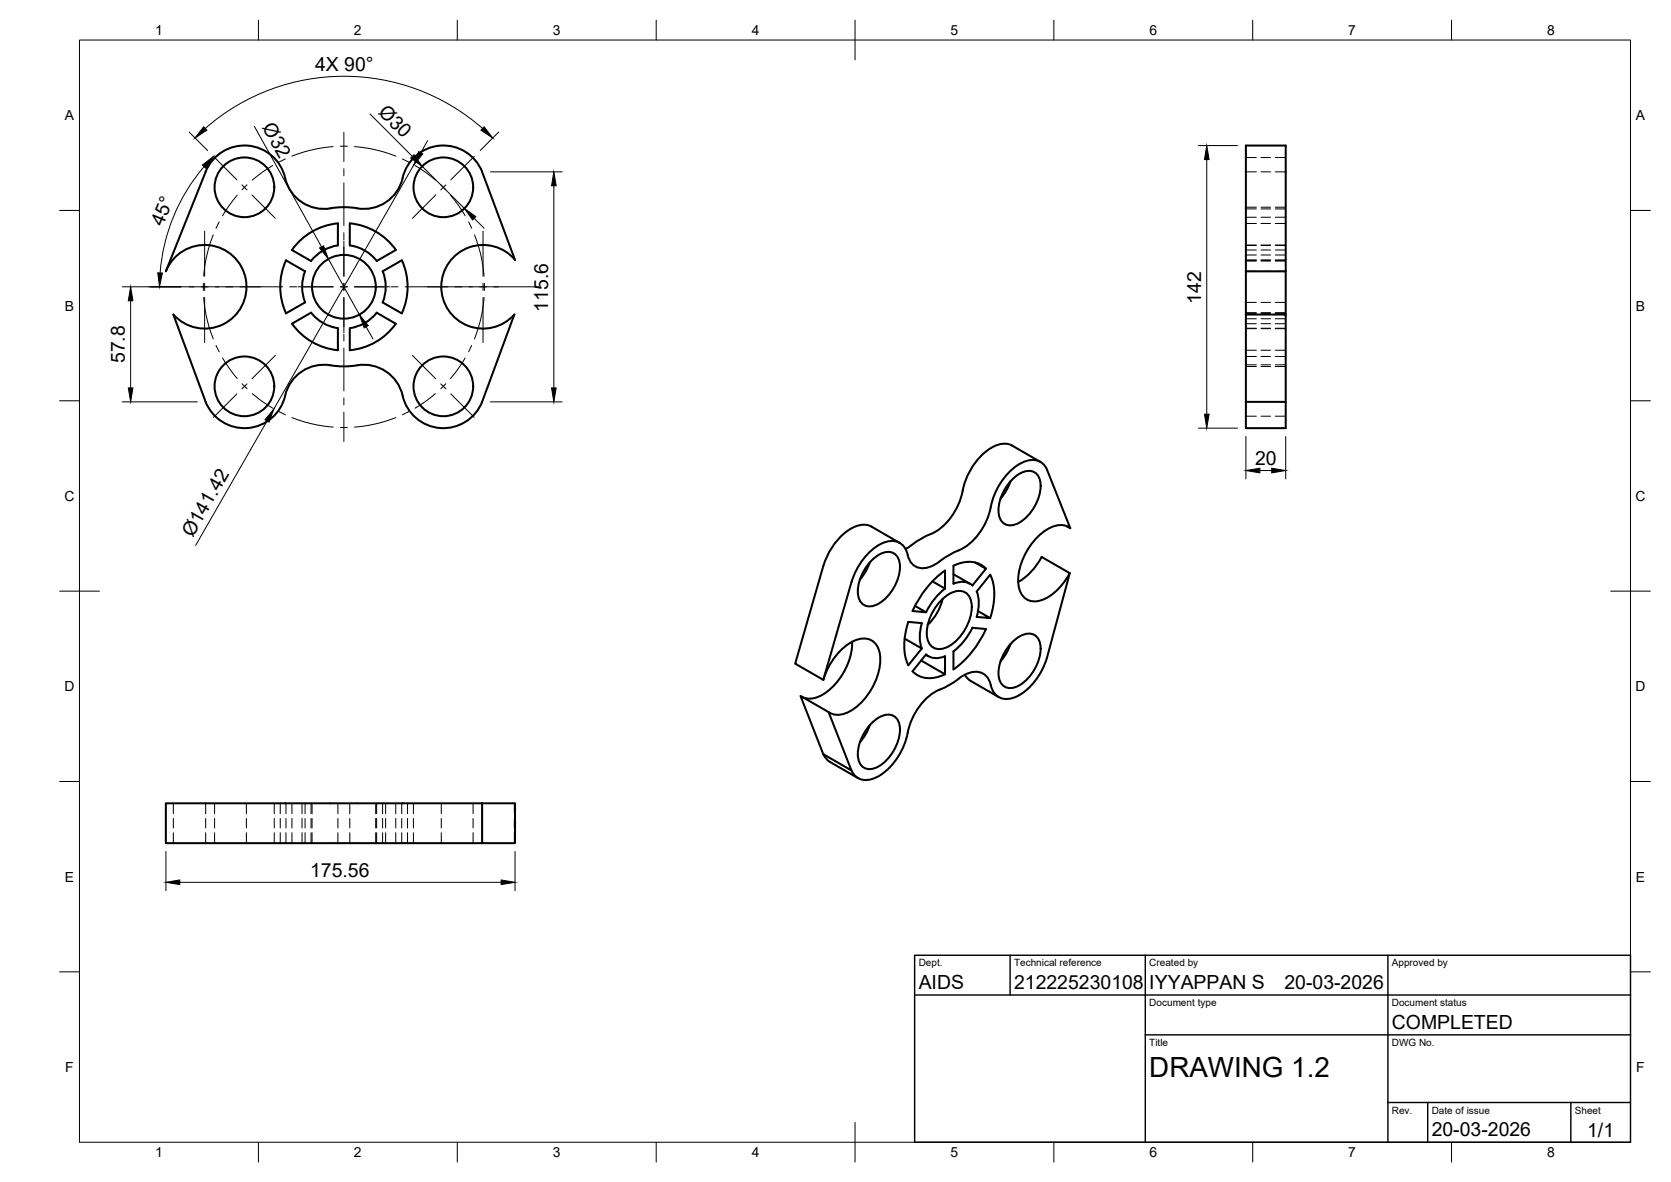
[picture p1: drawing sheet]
<svg xmlns="http://www.w3.org/2000/svg" width="420mm" height="297mm" viewBox="0 0 420 297" stroke-linecap="round" stroke-linejoin="round" font-family="sans-serif">
<!-- layer: Visible -->
<g fill="none" stroke="#000" stroke-width=".51">
<path d="M51.7 43.2a10.5 10.5 0 0 1 10.6-6.6 10.5 10.5 0 0 1 9.4 8.1M51.7 43.2l-10 25M87.9 56.2v5.5M88 56.1a16 16 0 0 1 11.5 6.7M101.2 44.7a10.1 10.1 0 0 1-12.2 7.5 23.2 23.2 0 0 0-7.1 .3 10 10 0 0 1-10.2-7.8M121.2 43.2l8.3 22.1a10.5 10.5 0 0 0-15.2-.9 10.5 10.5 0 0 0-.2 15.2 10.5 10.5 0 0 0 15.2-.6l-8.1 22M121.2 43.2a10.5 10.5 0 0 0-10.5-6.6 10.5 10.5 0 0 0-9.5 8.1M41.7 68.2a10.5 10.5 0 0 1 15.1-5.2 10.5 10.5 0 0 1 2.8 15.8 10.5 10.5 0 0 1-16 .2M43.6 79l8.1 22M71.9 65.4l4.8 2.8M71.9 65.4a16.1 16.1 0 0 0 0 13.3l4.8-2.7a10.5 10.5 0 0 1 0-7.8M73.4 62.8l4.8 2.8"/>
<path d="M73.4 62.8a16 16 0 0 1 11.6-6.7v5.6a10.4 10.4 0 0 0-6.8 3.9M88 61.7a10.5 10.5 0 0 1 6.7 3.9M96.2 68.2a10.5 10.5 0 0 1 0 7.8M99.5 62.8l-4.8 2.8M101 65.4l-4.8 2.8M101 65.4a16 16 0 0 1 0 13.3l-4.8-2.7M313.3 68.2v10.8h10v22M313.3 79v22h10v6.6h-10v-6.6M323.3 68.2v-31.6h-10v31.6h10v10.8M71.7 99.4a10.5 10.5 0 0 1-9.4 8.2 10.5 10.5 0 0 1-10.6-6.6M73.4 81.3l4.8-2.7a10.5 10.5 0 0 0 6.8 3.9v5.5a16.1 16.1 0 0 1-11.6-6.7zM87.9 82.5v5.5"/>
<path d="M88 82.5a10.4 10.4 0 0 0 6.7-3.9l4.8 2.7a16 16 0 0 1-11.5 6.7M101.2 99.4a10.5 10.5 0 0 0 9.5 8.2 10.5 10.5 0 0 0 10.5-6.6M101.2 99.4a10.1 10.1 0 0 0-12.2-7.5 24.1 24.1 0 0 1-7.1-.2 10 10 0 0 0-10.2 7.7M254.5 112l7.1 4.1M254.5 112a6 6 0 0 0-6.4 1.3 17.7 17.7 0 0 0-6.3 11.2 15.1 15.1 0 0 1-7.8 9.7M219.2 132.4l7 4M219.2 132.3a5.6 5.6 0 0 0-6 1 17 17 0 0 0-6.2 8.9l-7.1 24.6 7.1 4M228.2 139.4a4.1 4.1 0 0 0-5.7-3.1 15.4 15.4 0 0 0-8.4 10l-7.1 24.5M234 134.2a32.8 32.8 0 0 0-6.3 3.8M254.1 120.9l-.9 2-1.6 2.4M254.8 120.2a4.9 4.9 0 0 1 5.3-1.5 4.2 4.2 0 0 1 1.5 4.4 11.5 11.5 0 0 1-6.1 8.6 2.97 2.97 0 0 1-4.4-2.5 11.4 11.4 0 0 1 3.7-9zM268.2 132.2l.9 .5-5.9-14.7a4 4 0 0 0-5.5-2 15.8 15.8 0 0 0-8.6 11.4 15.2 15.2 0 0 1-9.8 11.7l-2.4 1.5a7.2 7.2 0 0 1-6.1 2 3.9 3.9 0 0 1-2.6-3.1"/>
<path d="M269.1 132.7a5.3 5.3 0 0 0-6.4 .7 16.2 16.2 0 0 0-6.6 13.4 4.2 4.2 0 0 0 6.3 3.9 14.2 14.2 0 0 0 6.6-6.7M218.7 141.3l-.8 2-1.7 2.4M219.5 140.6a4.9 4.9 0 0 1 5.2-1.6 4.2 4.2 0 0 1 1.5 4.4 11.5 11.5 0 0 1-6.1 8.7 2.97 2.97 0 0 1-4.3-2.5 11.4 11.4 0 0 1 3.7-9zM234.4 146.1l3.2 1.8v-4.5a24.9 24.9 0 0 0-8.1 10.1l3.3 .4-2.7-1.6M237 150.5a13.3 13.3 0 0 1-3.7 6.5M237.1 150.5a5.2 5.2 0 0 1 5.6-1.6 4.5 4.5 0 0 1 1.6 4.6 12.3 12.3 0 0 1-6.5 9.3 3.2 3.2 0 0 1-4.7-2.7 12.1 12.1 0 0 1 4-9.6zM237.6 147.9a16.5 16.5 0 0 0-4.7 6M239.7 144.3l4.2 2.4M244.5 157.8l3.4 .3a25.2 25.2 0 0 1-8.2 10.1v-4.5a16.3 16.3 0 0 0 4.8-5.9zM245.2 141.4l2.7 1.5-3.4 4.2a4.3 4.3 0 0 0-4.8-.4v-4.5a6.8 6.8 0 0 1 8.2 .7M245.9 153.6l3.1 1.7-3.4-.3a9.8 9.8 0 0 0 0-6.4l3.4-4.2a14.4 14.4 0 0 1 0 10.9M256 146.3a15 15 0 0 0 5.9-6.3l7.1 4-5.8 21.3"/>
<path d="M201.3 174.9l7 4.1 5.8 14.6-7.1-4.1zM207 170.8a15.2 15.2 0 0 1 8.7-10.1 4.1 4.1 0 0 1 5.5 3.7 15.6 15.6 0 0 1-8.8 14.9 4.5 4.5 0 0 1-4-.4M214.3 161.3a16 16 0 0 1-8.5 13.8 5.1 5.1 0 0 1-3.9 .2M227.5 160.5l4.3 2.5-3.4 4.2a14.5 14.5 0 0 1 0-10.9l3.4 .3a9.8 9.8 0 0 0 0 6.4M232.8 164.5l.6 .4M232.8 164.5l-3.3 4.2a6.8 6.8 0 0 0 8.1 .7M232.8 164.5a4.3 4.3 0 0 0 4.8 .4v4.5l-6-3.4M241.1 170.6a20.9 20.9 0 0 1-5.7 3.1 16.2 16.2 0 0 0-7.4 11.6 15.7 15.7 0 0 1-8.3 10.3 4 4 0 0 1-5.6-2M242.6 169.6l1.1 1.3 7.4 4.3M254.1 161.8l-.9 2-1.6 2.4M254.8 161.1a4.9 4.9 0 0 1 5.3-1.5 4.2 4.2 0 0 1 1.5 4.4 11.5 11.5 0 0 1-6.1 8.6 2.97 2.97 0 0 1-4.4-2.5 11.4 11.4 0 0 1 3.7-9zM263.3 165.3a15.4 15.4 0 0 1-8.5 10.1 4.1 4.1 0 0 1-5.7-3.2 4 4 0 0 0-6.1-2.8l-2 1.2"/>
<path d="M207 189.5l.6 1 1.1 1M208.7 191.5l7.1 4M218.7 182.2l-.8 2-1.7 2.4M219.5 181.4a4.9 4.9 0 0 1 5.2-1.5 4.2 4.2 0 0 1 1.5 4.4 11.5 11.5 0 0 1-6.1 8.7 2.97 2.97 0 0 1-4.3-2.6 11.4 11.4 0 0 1 3.7-9zM121.2 201.9h-79.5v10h79.5M121.2 201.9h8.3v10h-8.3z"/>
<circle cx="61.5" cy="47.1" r="7.5"/>
<circle cx="111.5" cy="47.1" r="7.5"/>
<circle cx="86.5" cy="72.1" r="8"/>
<circle cx="61.5" cy="97.1" r="7.5"/>
<circle cx="111.5" cy="97.1" r="7.5"/>
</g>
<!-- layer: Hidden -->
<g fill="none" stroke="#000" stroke-width=".25">
<path d="M313.3 39.6h2.6M317.1 39.6h2.4M320.7 39.6h2.6M313.3 56.2h2.6M313.3 43.2h2.6M313.3 54.6h2.6M313.3 52.1h2.6M313.3 52.5h2.6M317.1 56.2h2.4M317.1 43.2h2.4M317.1 54.6h2.4M317.1 52.1h2.4"/>
<path d="M317.1 52.5h2.4M320.7 56.2h2.6M320.7 43.2h2.6M320.7 54.6h2.6M320.7 52.1h2.6M320.7 52.5h2.6M313.3 62.8h2.6M313.3 61.7h2.6M313.3 65.6h2.6M313.3 65.4h2.6M313.3 68.2h2.6M313.3 76h2.6"/>
<path d="M313.3 78.7h2.6M313.3 78.6h2.6M313.3 65.3h2.6M313.3 64.1h2.6M313.3 61.6h2.6M317.1 62.8h2.4M317.1 61.7h2.4M317.1 65.6h2.4M317.1 65.4h2.4M317.1 68.2h2.4M317.1 76h2.4M317.1 78.7h2.4"/>
<path d="M317.1 78.6h2.4M317.1 65.3h2.4M317.1 64.1h2.4M317.1 61.6h2.4M320.7 62.8h2.6M320.7 61.7h2.6M320.7 65.6h2.6M320.7 65.4h2.6M320.7 68.2h2.6M320.7 76h2.6M320.7 78.7h2.6M320.7 78.6h2.6"/>
<path d="M320.7 65.3h2.6M320.7 64.1h2.6M320.7 61.6h2.6M313.3 81.4h2.6M313.3 82.5h2.6M313.3 88h2.6M313.3 80.1h2.6M313.3 89.6h2.6M313.3 82.6h2.6M313.3 91.7h2.6M313.3 92.1h2.6M317.1 81.4h2.4"/>
<path d="M317.1 82.5h2.4M317.1 88h2.4M317.1 80.1h2.4M317.1 89.6h2.4M317.1 82.6h2.4M317.1 91.7h2.4M317.1 92.1h2.4M320.7 81.4h2.6M320.7 82.5h2.6M320.7 88h2.6M320.7 80.1h2.6M320.7 89.6h2.6"/>
<path d="M320.7 82.6h2.6M320.7 91.7h2.6M320.7 92.1h2.6M313.3 104.6h2.6M317.1 104.6h2.4M320.7 104.6h2.6M43.6 201.9v2.6M43.6 205.7v2.4M43.6 209.3v2.6M51.7 201.9v2.6M51.7 205.7v2.4M51.7 209.3v2.6"/>
<path d="M54 201.9v2.6M54 205.7v2.4M54 209.3v2.6M62 201.9v2.6M62 205.7v2.4M62 209.3v2.6M69 201.9v2.6M69 205.7v2.4M69 209.3v2.6M70.5 201.9v2.6M70.5 205.7v2.4M70.5 209.3v2.6"/>
<path d="M71.9 201.9v2.6M71.9 205.7v2.4M71.9 209.3v2.6M73.4 201.9v2.6M73.4 205.7v2.4M73.4 209.3v2.6M75.9 201.9v2.6M75.9 205.7v2.4M75.9 209.3v2.6M76.7 201.9v2.6M76.7 205.7v2.4M76.7 209.3v2.6"/>
<path d="M78.2 201.9v2.6M78.2 205.7v2.4M78.2 209.3v2.6M78.5 201.9v2.6M78.5 205.7v2.4M78.5 209.3v2.6M85 201.9v2.6M85 205.7v2.4M85 209.3v2.6M87.9 201.9v2.6M87.9 205.7v2.4M87.9 209.3v2.6"/>
<path d="M94.5 201.9v2.6M94.5 205.7v2.4M94.5 209.3v2.6M94.7 201.9v2.6M94.7 205.7v2.4M94.7 209.3v2.6M96.2 201.9v2.6M96.2 205.7v2.4M96.2 209.3v2.6M97 201.9v2.6M97 205.7v2.4M97 209.3v2.6"/>
<path d="M99.5 201.9v2.6M99.5 205.7v2.4M99.5 209.3v2.6M101 201.9v2.6M101 205.7v2.4M101 209.3v2.6M102.5 201.9v2.6M102.5 205.7v2.4M102.5 209.3v2.6M103.9 201.9v2.6M103.9 205.7v2.4M103.9 209.3v2.6"/>
<path d="M111 201.9v2.6M111 205.7v2.4M111 209.3v2.6M119 201.9v2.6M119 205.7v2.4M119 209.3v2.6M129.3 201.9v2.6M129.3 205.7v2.4M129.3 209.3v2.6"/>
</g>
<!-- layer: BORDER -->
<g fill="none" stroke="#000" stroke-width=".25">
<path d="M20 10.1h390v276.9h-390zM65 5.1v5M115 5.1v5M165 5.1v5M215 5.1v10M265 5.1v5M315 5.1v5M365 5.1v5M15 52.9h5M410 52.9h5M15 100.7h5M410 100.7h5"/>
<path d="M15 148.6h10M405 148.6h10M15 196.4h5M410 196.4h5M15 244.2h5M410 244.2h5M65 287v5M115 287v5M165 287v5M215 282.1v9.9M265 287v5M315 287v5"/>
<path d="M365 287v5"/>
</g>
<!-- layer: TITLEBLOCK -->
<path d="M230 240.1h180v46.9h-180zM230 250h180M254 240.1v9.9M288 240.1v46.9M349 240.1v46.9M288 260.1h122M349 277.1h61M359 277.1v9.9M395 277.1v9.9" fill="none" stroke="#000" stroke-width=".36"/>
<!-- layer: Smart Centers -->
<g fill="none" stroke="#000" stroke-width=".25">
<path d="M53.7 39.3l5.9 5.9M71.7 39.9l-1.6 .8M83.8 36.8a35.4 35.4 0 0 0-10.4 2.5M85.6 36.8h1.8M86.5 33.2v7.4M89.1 36.8a35.8 35.8 0 0 1 10.4 2.5M101.2 39.9l1.6 .8M119.2 39.3l-5.9 5.9M51.5 58.1v11.3M53.6 59l-1.5 4.8-.6 3.3-.3 2.3M55.1 55.8l-.8 1.6M59.6 49.1l-2 2.6-1.6 2.5"/>
<path d="M60.8 46.5l1.3 1.2M62.1 46.4l-1.2 1.3M63.4 49l5.8 5.9M68.6 41.6l-2.5 1.6-2.7 2.1M86.5 42.4v1.8M86.5 46v10.7M86.5 58.5v1.7M104.4 41.6l2.5 1.6 2.6 2.1M109.6 49l-5.9 5.9M110.8 46.4l1.3 1.3M112.1 46.5l-1.3 1.2M113.3 49.1l2 2.6 1.6 2.5"/>
<path d="M117.8 55.8l.8 1.6M119.3 59l1.5 4.8 .9 5.6M121.5 58.1v11.3M37.5 72.1h33.6M51.1 71.2v1.8M51.2 74.8l.3 2.3 .6 3.3 1.5 4.8M51.5 71.2v1.8M51.5 74.8v11.3M72.8 72.1h1.8M75 72.1h8.8M85.6 72.1h1.8M86.5 60.6v8.8"/>
<path d="M86.5 71.2v1.8M86.5 74.8v8.8M89.1 72.1h8.9M98.3 72.1h1.8M101.9 72.1h33.6M121.5 71.2v1.8M121.5 74.8v11.3M121.7 74.8l-.9 5.6-1.5 4.8M121.8 71.2v1.8M54.3 86.8l.8 1.6M56 90l1.6 2.5 2 2.6M59.6 99l-5.9 5.9"/>
<path d="M60.9 96.4l1.2 1.3M62.1 96.5l-1.3 1.2M63.4 98.9l2.7 2.1 2.5 1.6M69.2 89.3l-5.8 5.9M86.5 83.9v1.8M86.5 87.5v10.7M86.5 100v1.8M103.7 89.3l5.9 5.9M109.5 98.9l-2.6 2.1-2.5 1.6M110.8 96.5l1.3 1.2M112.1 96.4l-1.3 1.3M113.3 99l5.9 5.9"/>
<path d="M116.9 90l-1.6 2.5-2 2.6M118.6 86.8l-.8 1.6M70.1 103.4l1.7 .8M73.4 104.9a34.5 34.5 0 0 0 10.4 2.4M85.6 107.4h1.8M86.5 103.6v7.3M99.5 104.9a34.9 34.9 0 0 1-10.4 2.4M102.8 103.4l-1.6 .8"/>
</g>
<!-- layer: FD_Dimensions -->
<g fill="none" stroke="#000" stroke-width=".25">
<path d="M47.6 33.2l4.6 4.6M51.6 32.3a52.9 52.9 0 0 1 69.7 0M63.9 31.7l17 30.3M93 28.6l10.7 10.7M107.5 35.4l-1.7 3M125.4 33.2l-4.7 4.6M301.3 36.6h9.9M51.3 41.9a46.3 46.3 0 0 0-11 26.7M104.1 41.4l-35.2 61.4M106.2 41.8l10.6 10.6M119.2 54.9l2.5 2.4M123.3 43.2h18.1"/>
<path d="M139.3 46.7v50.8M303.4 40.1v64M30.7 72.1h14.8M32.9 75.6v21.9M82.6 65.1l7.8 14M92.1 82.1l1.7 3.1M30.7 101h18.9M67.1 105.8l-17.9 31.3M123.3 101h18.1M301.3 107.6h9.9M313.3 109.7v10.7M316.8 118.2h3"/>
<path d="M323.3 109.7v10.7M41.7 214v9.8M129.5 214v9.8M45.2 221.7h80.8"/>
</g>
<g fill="#000" stroke="#000" stroke-width=".25">
<path d="M51.2 31.9l.8 .8-3 2zM103.3 39.7l.8-.8 2.1 2.9zM105.3 38.1l1 .6-2.2 2.7zM121.7 31.9l2.2 2.8-3-2zM50.9 41.5l2.8-2.2-2 3zM116.8 52.4l2.9 2-.9 .9zM139.3 43.2l.5 3.5h-1.1zM303.4 36.6l.6 3.5h-1.1zM32.9 72.1l.5 3.5h-1.1zM39.7 68.6h1.1l-.7 3.5zM80.3 62.3l1.1-.5 1.2 3.3zM32.3 97.5h1.1l-.5 3.5z"/>
<path d="M90.4 79.1l2.2 2.7-1 .6zM138.7 97.5h1.1l-.5 3.5zM68.9 102.8l-1.3 3.3-1-.6zM302.9 104.1h1.1l-.6 3.5zM313.3 118.2l3.5-.5v1.1zM319.8 117.7l3.5 .5-3.5 .6zM41.7 221.7l3.5-.6v1.2zM126 221.1l3.5 .6-3.5 .6z"/>
</g>
<text font-size="7" x="289" y="270.6">DRAWING 1.2</text>
<g font-size="4.9">
<text x="79.2" y="17.7">4X 90°</text>
<text x="94.9" y="28.4" transform="rotate(45 94.9 28.4)">Ø30</text>
<text x="65.9" y="32" transform="rotate(61 65.9 32)">Ø32</text>
<text x="40.9" y="57.1" transform="rotate(-67 40.9 57.1)">45°</text>
<text x="302" y="76.3" transform="rotate(-90 302 76.3)">142</text>
<text x="137.8" y="78.4" transform="rotate(-90 137.8 78.4)">115.6</text>
<text x="31.4" y="91.3" transform="rotate(-90 31.4 91.3)">57.8</text>
<text x="315.6" y="116.8">20</text>
<text x="48.5" y="135.3" transform="rotate(-60 48.5 135.3)">Ø141.42</text>
<text x="78" y="220.3">175.56</text>
<text x="231" y="248.5">AIDS</text>
<text x="255" y="248.5">212225230108</text>
<text x="289" y="248.5">IYYAPPAN S</text>
<text x="323" y="248.5">20-03-2026</text>
<text x="350" y="258.6">COMPLETED</text>
<text x="360" y="285.5">20-03-2026</text>
<text x="399.1" y="285.7">1/1</text>
</g>
<g font-size="3.5">
<text x="39" y="8.8">1</text>
<text x="89" y="8.8">2</text>
<text x="139" y="8.8">3</text>
<text x="189" y="8.8">4</text>
<text x="239" y="8.8">5</text>
<text x="289" y="8.8">6</text>
<text x="339" y="8.8">7</text>
<text x="389" y="8.8">8</text>
<text x="16.3" y="30.2">A</text>
<text x="411.3" y="30.2">A</text>
<text x="16.3" y="78">B</text>
<text x="411.3" y="78">B</text>
<text x="16.2" y="125.9">C</text>
<text x="411.2" y="125.9">C</text>
<text x="16.2" y="173.7">D</text>
<text x="411.2" y="173.7">D</text>
<text x="16.3" y="221.6">E</text>
<text x="411.3" y="221.6">E</text>
<text x="16.4" y="269.4">F</text>
<text x="411.4" y="269.4">F</text>
<text x="39" y="290.8">1</text>
<text x="89" y="290.8">2</text>
<text x="139" y="290.8">3</text>
<text x="189" y="290.8">4</text>
<text x="239" y="290.8">5</text>
<text x="289" y="290.8">6</text>
<text x="339" y="290.8">7</text>
<text x="389" y="290.8">8</text>
</g>
<g font-size="2.5">
<text x="231" y="242.9">Dept.</text>
<text x="255" y="242.9">Technical reference</text>
<text x="289" y="242.9">Created by</text>
<text x="350" y="242.9">Approved by</text>
<text x="289" y="252.8">Document type</text>
<text x="350" y="252.8">Document status</text>
<text x="289" y="262.9">Title</text>
<text x="350" y="262.9">DWG No.</text>
<text x="350" y="279.9">Rev.</text>
<text x="360" y="279.9">Date of issue</text>
<text x="396" y="279.9">Sheet</text>
</g>
</svg>
